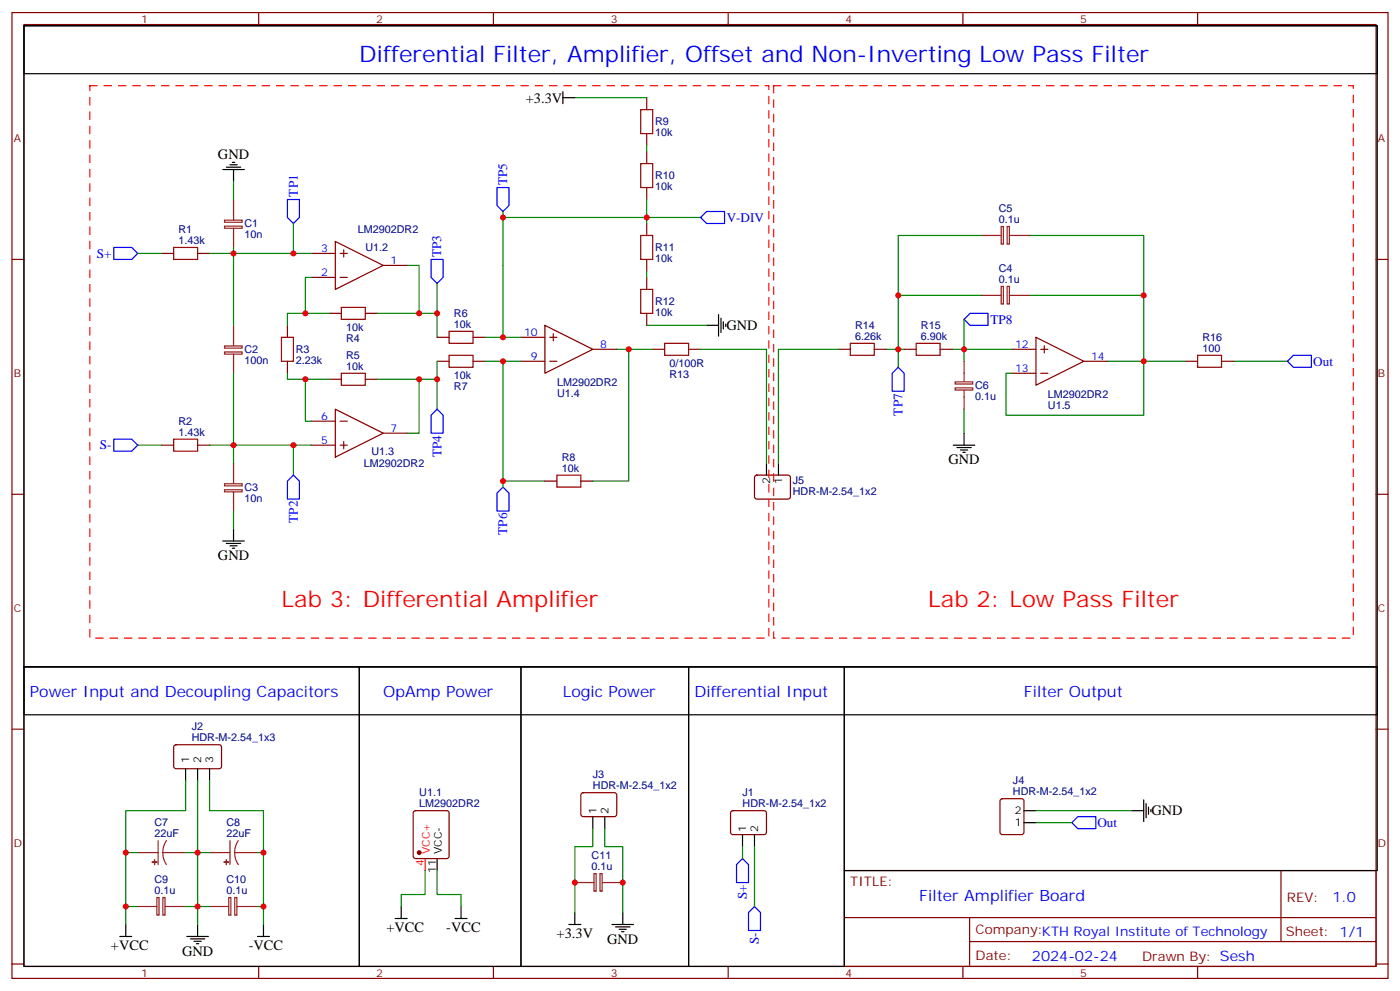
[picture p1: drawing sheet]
<svg xmlns="http://www.w3.org/2000/svg" width="412mm" height="292mm" viewBox="0 0 412 292" stroke-linecap="round" stroke-linejoin="round" font-family="sans-serif">
<g fill="none" stroke="#870000" stroke-width=".35">
<path d="M3.5 3.7h405.4v284.3h-405.4zM7.1 7.2h398.2v277.3h-398.2zM76.2 3.7v3.5M145.3 3.7v3.5M214.5 3.7v3.5M283.6 3.7v3.5M352.8 3.7v3.5M190.5 28.8v3.5M190.5 39.3v3.6M190.5 44.6v3.6M190.5 55.2v3.5M3.5 76.4h3.6"/>
<path d="M47.6 74.6h3.6M58.2 74.6h3.5M91.7 74.6h7.1M98.8 71.1l14.1 7-14.1 7.1zM100.2 74.6h2.1M101.2 73.6v2.1M112.9 78.1h7M190.5 65.8v3.5M190.5 76.4v3.5M405.3 76.4h3.6M84.7 95.8v3.5M91.7 81.7h7.1"/>
<path d="M97 92.3h3.5M100.2 81.7h2.1M107.6 92.3h3.5M128.8 99.3h3.5M139.3 99.3h3.6M153.5 99.3h7M160.5 95.8l14.1 7-14.1 7.1zM161.9 99.3h2.1M163 98.2v2.2M190.5 81.7v3.5M190.5 92.3v3.5M305.2 99.3l14.1 7.1-14.1 7z"/>
<path d="M84.7 106.4v3.5M97 111.7h3.5M107.6 111.7h3.5M128.8 106.4h3.5M139.3 106.4h3.6M153.5 106.4h7M161.9 106.4h2.1M174.6 102.8h7.1M192.3 102.8h3.5M202.8 102.8h3.6M246.9 102.8h3.6M257.5 102.8h3.6"/>
<path d="M266.3 102.8h3.6M276.9 102.8h3.6M298.1 102.8h7.1M298.1 109.9h7.1M306.6 102.8h2.1M306.6 109.9h2.1M307.6 101.8v2.1M319.3 106.4h7M349.2 106.4h3.6M359.8 106.4h3.6M47.6 131.1h3.6M58.2 131.1h3.5"/>
<path d="M91.7 131.1h7.1M91.7 124h7.1M98.8 120.5l14.1 7-14.1 7.1zM100.2 131.1h2.1M100.2 124h2.1M101.2 130v2.1M112.9 127.5h7M3.5 145.5h3.6M160.5 141.6h3.5M171.1 141.6h3.5M222.5 140.1l.5-.2h9.4l.4 .7v5.9l-.7 .4h-9.4l-.5-.7v-5.6zM405.3 145.5h3.6"/>
<path d="M3.5 214.7h3.6M51.4 219.5l.5-.2h12.9l.5 .7-.1 5.9-.6 .4-13-.1-.4-.6v-5.6zM405.3 214.7h3.6M121.9 238.9l.5-.2h9.2l.5 .2 .2 .5v12.7l-.2 .5-.5 .2h-9.2l-.5-.3-.2-.4v-12.7zM171.3 233.6l.5-.2h9.4l.5 .7-.1 5.9-.6 .4h-9.5l-.4-.7v-5.6zM215.4 238.9l.5-.2h9.4l.5 .7-.1 5.9-.6 .4-9.5-.1-.4-.6v-5.6zM294.8 235.3l.5-.2h5.6l.7 .5v9.4l-.4 .7h-5.9l-.7-.5v-9.4zM248.7 256.3h156.6v28.2h-156.6zM377.3 256.3v20.9M248.7 270.1h156.5M285.6 277.2h119.6M285.6 270.1v14.2"/>
<path d="M3.5 283.8h3.6M76.2 284.5v3.5M145.3 284.5v3.5M214.5 284.5v3.5M283.6 284.5v3.5M352.8 284.5v3.5M405.3 283.8h3.6"/>
</g>
<g fill="none" stroke="#000" stroke-width=".35">
<path d="M7.1 7.6h398.6v188.7h-398.6zM7.1 7.6h398.6v14.1h-398.6zM165.8 28.8h3.5M165.8 27v3.5M65.6 49.9h6.4M66.7 49.2h4.2M67.7 48.5h2.1M68.4 47.8h.7M68.8 49.9v3.5M208.1 95.8h3.6M211.7 92.6v6.4M212.4 93.7v4.2"/>
<path d="M213.1 94.7v2.1M213.8 95.4v.7M225.8 136.3v3.6M229.3 136.3v3.6M280.8 131.1h6.4M281.9 131.8h4.2M282.9 132.5h2.1M283.6 133.2h.7M284 127.5v3.6M65.6 159.3h6.4M66.7 160h4.2M68.8 155.8v3.5"/>
<path d="M67.7 160.7h2.1M68.4 161.4h.7M7.1 196.3h98.7v88.2h-98.7zM7.1 196.3h398.6v14.1h-398.6zM105.8 196.3h47.7v88.2h-47.7zM153.5 196.3h49.3v88.2h-49.3zM202.8 196.3h45.9v88.2h-45.9zM248.7 196.3h157v60h-157zM54.7 226.3v3.5M58.2 226.3v3.5M61.7 226.3v3.5M301.6 238.7h3.6"/>
<path d="M333.4 238.7h3.5M336.9 235.5v6.3M337.6 236.5v4.3M338.3 237.6v2.1M339 238.3v.7M128.8 252.8v3.5M174.6 240.4v3.5M178.2 240.4v3.5M218.7 245.7v3.5M222.2 245.7v3.5M301.6 242.2h3.6M35.3 275.7h3.5"/>
<path d="M37 272.2v3.5M55 275.7h6.4M56.1 276.4h4.2M57.1 277.1h2.2M57.9 277.8h.7M58.2 272.2v3.5M75.8 275.7h3.6M77.6 272.2v3.5M116.4 270.4h3.5M118.2 266.9v3.5M134.1 270.4h3.5M135.8 266.9v3.5"/>
<path d="M167.6 272.2h3.5M169.3 268.6v3.6M180.3 272.2h6.3M181.3 272.9h4.3M182.4 273.6h2.1M183.1 274.3h.7M183.4 268.6v3.6"/>
</g>
<g fill="none" stroke="#00f" stroke-width=".35">
<path d="M84.7 58.7h3.5v5.3l-1.8 1.8-1.7-1.8zM146.4 55.2h3.5v5.3l-1.7 1.8-1.8-1.8zM33.5 72.8h5.3l1.8 1.8-1.8 1.8h-5.3zM127 76.4h3.5v5.3l-1.7 1.7-1.8-1.7zM206.4 64l1.7-1.7h5.3v3.5h-5.3zM284 94l1.8-1.7h5.2v3.5h-5.2zM262.8 109.9l1.8-1.8 1.7 1.8v5.3h-3.5zM381 104.6h5.3v3.5h-5.3l-1.8-1.7zM33.5 129.3h5.3l1.8 1.8-1.8 1.7h-5.3zM86.4 139.9l1.8 1.7v5.3h-3.5v-5.3zM128.8 120.5l1.7 1.7v5.3h-3.5v-5.3zM148.2 143.4l1.7 1.8v5.3h-3.5v-5.3z"/>
<path d="M218.7 252.8l1.8 1.7v5.3h-3.5v-5.3zM315.7 242.2l1.8-1.8h5.3v3.5h-5.3zM222.2 266.9l1.8 1.7v5.3h-3.5v-5.3z"/>
</g>
<g fill="none" stroke="#008700" stroke-width=".35">
<path d="M169.3 28.8h21.2M68.8 53.4v5.3M190.5 58.7v5.3h15.9M190.5 42.9v1.7M40.6 74.6h7M68.8 72.8v1.8h-7.1M86.4 65.8v8.8M91.7 74.6h-22.9v21.2M119.9 78.1h3.6v14.2h-12.4M148.2 62.3v1.7M190.5 65.8v-1.8h-42.3v35.3M190.5 79.9v1.8"/>
<path d="M289.3 69.3h-24.7v17.7M303.4 69.3h33.5v17.7M90 92.3h-5.3v3.5M91.7 81.7h-1.7v10.6h7M123.5 92.3h5.3v7M128.8 83.4v8.9M142.9 99.3h10.6M190.5 95.8h17.6M284 94v12.4M289.3 87h-24.7v15.8h1.7M303.4 87h33.5v19.4h12.3M68.8 109.9v26.4"/>
<path d="M84.7 109.9v1.8h5.3M97 111.7h-7v12.3h1.7M111.1 111.7h12.4v15.8h-3.6M128.8 106.4v5.3h-5.3M128.8 111.7v8.8M142.9 106.4h5.3v35.2h12.3M148.2 106.4h5.3M181.7 102.8h10.6M185.2 102.8v38.8h-10.6M206.4 102.8h19.4v33.5M246.9 102.8h-17.6v33.5M261.1 102.8h3.5v5.3"/>
<path d="M280.5 102.8h17.6M326.3 106.4h10.6v15.8h-40.6v-12.3h1.8M363.4 106.4h15.8M40.6 131.1h7M61.7 131.1h30M86.4 131.1v8.8M284 120.5v7M68.8 150.5v5.3M148.2 141.6v1.8M54.7 229.8v8.9h-17.7v33.5M58.2 229.8v42.4M61.7 229.8v8.9h15.9v33.5"/>
<path d="M305.2 238.7h28.2M37 251h3.6M54.7 251h7M75.8 251h1.8M125.2 256.3v7h-7v3.6M128.8 256.3v7h7v3.6M174.6 243.9v5.3h-5.3v19.4M178.2 243.9v5.3h5.2v19.4M218.7 249.2v3.6M222.2 249.2v17.7M305.2 242.2h10.5M37 266.9h3.6"/>
<path d="M54.7 266.9h7M75.8 266.9h1.8"/>
</g>
<g fill="none" stroke="#8c2424" stroke-width=".35">
<path d="M68.8 58.7v6M66.1 64.8h5.2v.6h-5.2zM66.1 66.6h5.2v.6h-5.2zM68.8 67.2v5.6M289.3 69.3h5.6M294.9 66.7h.7v5.2h-.7zM296.7 66.7h.6v5.2h-.6zM297.4 69.3h6M68.8 95.8v6M289.3 87h5.6M294.9 84.3h.7v5.2h-.7zM296.7 84.3h.6v5.2h-.6z"/>
<path d="M297.4 87h6M66.1 101.8h5.2v.7h-5.2zM66.1 103.6h5.2v.6h-5.2zM68.8 104.2v5.7M281.3 112.4h5.2v.7h-5.2zM281.3 114.2h5.2v.6h-5.2zM284 106.4v6M284 114.8v5.7M68.8 136.3v6M66.1 142.4h5.2v.7h-5.2zM66.1 144.2h5.2v.6h-5.2zM68.8 144.8v5.7"/>
<path d="M40.6 251h6M46.6 247.5v7M48 251l.2 1.9 .8 1.6M48 251h6.7M49 247.5l-.8 1.7-.2 1.8M61.7 251h6M67.7 247.5v7M69.1 251l.3 1.9 .8 1.6M69.1 251h6.7M70.2 247.5l-.8 1.7-.3 1.8M169.3 259.8h5.7M175 257.2h.6v5.2h-.6z"/>
<path d="M176.7 257.2h.7v5.2h-.7zM177.4 259.8h6M40.6 266.9h5.6M46.2 264.2h.6v5.2h-.6zM48 264.2h.6v5.2h-.6zM48.7 266.9h6M61.7 266.9h5.7M67.4 264.2h.6v5.2h-.6zM69.1 264.2h.7v5.2h-.7zM69.8 266.9h6"/>
</g>
<g fill="#8c2424" stroke="#8c2424" stroke-width=".35">
<path d="M45.5 253.1v1.4z"/>
<path d="M44.8 253.8h1.4z"/>
<path d="M66.7 253.1v1.4z"/>
<path d="M66 253.8h1.4z"/>
</g>
<path d="M125.2 252.8v3.5" fill="none" stroke="#f00" stroke-width=".35"/>
<circle cx="123.5" cy="251" r=".53" fill="#870000" stroke="#870000" stroke-width=".35"/>
<g fill="none" stroke="#a10000" stroke-width=".35">
<path d="M188.7 32.3h3.6v7h-3.6zM188.7 48.2h3.6v7h-3.6zM51.2 72.8h7v3.6h-7zM188.7 69.3h3.6v7.1h-3.6zM82.9 99.3h3.5v7.1h-3.5zM100.5 90.5h7.1v3.5h-7.1zM132.3 97.5h7v3.6h-7zM188.7 85.2h3.6v7.1h-3.6zM100.5 109.9h7.1v3.5h-7.1zM132.3 104.6h7v3.5h-7zM195.8 101.1h7v3.5h-7zM250.5 101.1h7v3.5h-7z"/>
<path d="M269.9 101.1h7v3.5h-7zM352.8 104.6h7v3.5h-7zM51.2 129.3h7v3.5h-7zM164 139.9h7.1v3.5h-7.1z"/>
</g>
<path d="M26.5 25.2h200v162.7h-200zM227.9 25.2h170.7v162.7h-170.7z" fill="none" stroke="#f00" stroke-width=".35" stroke-dasharray="2.1 2.1"/>
<g fill="#c00">
<circle cx="58.2" cy="251" r=".88"/>
<circle cx="264.6" cy="102.8" r=".88"/>
<circle cx="284" cy="102.8" r=".88"/>
<circle cx="336.9" cy="106.4" r=".88"/>
<circle cx="68.8" cy="74.6" r=".88"/>
<circle cx="68.8" cy="131.1" r=".88"/>
<circle cx="90" cy="111.7" r=".88"/>
<circle cx="90" cy="92.3" r=".88"/>
<circle cx="148.2" cy="99.3" r=".88"/>
<circle cx="148.2" cy="106.4" r=".88"/>
<circle cx="190.5" cy="64" r=".88"/>
<circle cx="123.5" cy="92.3" r=".88"/>
<circle cx="123.5" cy="111.7" r=".88"/>
<circle cx="185.2" cy="102.8" r=".88"/>
<circle cx="86.4" cy="74.6" r=".88"/>
<circle cx="86.4" cy="131.1" r=".88"/>
<circle cx="128.8" cy="111.7" r=".88"/>
<circle cx="128.8" cy="92.3" r=".88"/>
<circle cx="148.2" cy="64" r=".88"/>
<circle cx="148.2" cy="141.6" r=".88"/>
<circle cx="37" cy="251" r=".88"/>
<circle cx="77.6" cy="266.9" r=".88"/>
<circle cx="58.2" cy="266.9" r=".88"/>
<circle cx="37" cy="266.9" r=".88"/>
<circle cx="77.6" cy="251" r=".88"/>
<circle cx="169.3" cy="259.8" r=".88"/>
<circle cx="183.4" cy="259.8" r=".88"/>
<circle cx="264.6" cy="87" r=".88"/>
<circle cx="336.9" cy="87" r=".88"/>
</g>
<text font-size="6.7" fill="#00f" x="105.8" y="18.2">Differential Filter, Amplifier, Offset and Non-Inverting Low Pass Filter</text>
<g font-size="6.7" fill="#f00">
<text x="82.9" y="178.7">Lab 3: Differential Amplifier</text>
<text x="273.4" y="178.7">Lab 2: Low Pass Filter</text>
</g>
<g font-size="4.6" fill="#00f">
<text x="8.8" y="205.1">Power Input and Decoupling Capacitors</text>
<text x="112.9" y="205.1">OpAmp Power</text>
<text x="165.8" y="205.1">Logic Power</text>
<text x="204.6" y="205.1">Differential Input</text>
<text x="301.6" y="205.1">Filter Output</text>
<text x="270.8" y="265.3">Filter Amplifier Board</text>
</g>
<g font-size="4.2">
<text x="154.9" y="30.2">+3.3V</text>
<text x="64.2" y="46.7">GND</text>
<text x="214" y="97.2">GND</text>
<text x="279.4" y="136.7">GND</text>
<text x="64.2" y="164.9">GND</text>
<text x="339.2" y="240">GND</text>
<text x="113.8" y="274.4">+VCC</text>
<text x="131.5" y="274.4">-VCC</text>
<text x="32.7" y="279.7">+VCC</text>
<text x="53.6" y="281.3">GND</text>
<text x="73.3" y="279.7">-VCC</text>
<text x="164" y="276.1">+3.3V</text>
<text x="178.9" y="277.8">GND</text>
</g>
<g font-size="4.2" fill="#00f">
<text x="392.5" y="265.6">1.0</text>
<text x="304" y="282.9">2024-02-24</text>
</g>
<g font-size="3.9" fill="#00f">
<text x="87.7" y="57.9" transform="rotate(-90 87.7 57.9)">TP1</text>
<text x="149.4" y="54.6" transform="rotate(-90 149.4 54.6)">TP5</text>
<text x="214.1" y="65.3">V-DIV</text>
<text x="28.5" y="75.9">S+</text>
<text x="130" y="75.7" transform="rotate(-90 130 75.7)">TP3</text>
<text x="291.7" y="95.3">TP8</text>
<text x="386.9" y="107.7">Out</text>
<text x="265.8" y="122.3" transform="rotate(-90 265.8 122.3)">TP7</text>
<text x="29.4" y="132.3">S-</text>
<text x="130" y="134.5" transform="rotate(-90 130 134.5)">TP4</text>
<text x="87.7" y="153.9" transform="rotate(-90 87.7 153.9)">TP2</text>
<text x="149.4" y="157.4" transform="rotate(-90 149.4 157.4)">TP6</text>
<text x="323.3" y="243.4">Out</text>
<text x="220" y="264.7" transform="rotate(-90 220 264.7)">S+</text>
<text x="223.5" y="278" transform="rotate(-90 223.5 278)">S-</text>
</g>
<g font-size="3.9" fill="#800">
<text x="250.5" y="260.9">TITLE:</text>
<text x="379.1" y="265.6">REV:</text>
<text x="287.4" y="275.1">Company:KTH Royal Institute of Technology</text>
<text x="378.7" y="275.7">Sheet: 1/1</text>
<text x="287.4" y="282.8">Date:</text>
<text x="336.4" y="282.8">Drawn By: Sesh</text>
</g>
<g font-size="3.2" fill="#800">
<text x="41.6" y="6.7">1</text>
<text x="110.8" y="6.7">2</text>
<text x="179.9" y="6.7">3</text>
<text x="249.1" y="6.7">4</text>
<text x="318.2" y="6.7">5</text>
<text x="4.1" y="41.8">A</text>
<text x="405.9" y="41.8">A</text>
<text x="4.1" y="110.9">B</text>
<text x="405.9" y="110.9">B</text>
<text x="4.1" y="180.1">C</text>
<text x="405.9" y="180.1">C</text>
<text x="4.1" y="249.2">D</text>
<text x="405.9" y="249.2">D</text>
<text x="41.6" y="287.5">1</text>
<text x="110.8" y="287.5">2</text>
<text x="179.9" y="287.5">3</text>
<text x="249.1" y="287.5">4</text>
<text x="318.2" y="287.5">5</text>
</g>
<g font-size="3.2" fill="#000080">
<text x="193" y="40.1">10k</text>
<text x="193" y="36.9">R9</text>
<text x="193" y="52.8">R10</text>
<text x="193" y="56">10k</text>
<text x="294.2" y="65.6">0.1u</text>
<text x="294.2" y="62.4">C5</text>
<text x="52.6" y="71.8">1.43k</text>
<text x="52.6" y="68.7">R1</text>
<text x="72" y="70.1">10n</text>
<text x="72" y="66.9">C1</text>
<text x="105.4" y="68.7">LM2902DR2</text>
<text x="107.6" y="74">U1.2</text>
<text x="193" y="77.1">10k</text>
<text x="193" y="74">R11</text>
<text x="294.2" y="83.3">0.1u</text>
<text x="294.2" y="80">C4</text>
<text x="193" y="89.9">R12</text>
<text x="133.7" y="93.3">R6</text>
<text x="193" y="93">10k</text>
<text x="102" y="97.5">10k</text>
<text x="102" y="100.7">R4</text>
<text x="133.7" y="96.5">10k</text>
<text x="251.9" y="100">6.26k</text>
<text x="251.9" y="96.9">R14</text>
<text x="271.3" y="100">6.90k</text>
<text x="271.3" y="96.8">R15</text>
<text x="354.2" y="100.3">R16</text>
<text x="72" y="107.2">100n</text>
<text x="72" y="103.9">C2</text>
<text x="87.1" y="107.1">2.23k</text>
<text x="87.1" y="104">R3</text>
<text x="102" y="105.7">R5</text>
<text x="354.2" y="103.5">100</text>
<text x="102" y="108.8">10k</text>
<text x="133.7" y="111.7">10k</text>
<text x="164.1" y="113.6">LM2902DR2</text>
<text x="197.2" y="108.1">0/100R</text>
<text x="197.2" y="111.3">R13</text>
<text x="133.7" y="114.9">R7</text>
<text x="164.1" y="116.8">U1.4</text>
<text x="287.2" y="117.7">0.1u</text>
<text x="287.2" y="114.6">C6</text>
<text x="308.7" y="117.1">LM2902DR2</text>
<text x="52.6" y="125.1">R2</text>
<text x="308.7" y="120.3">U1.5</text>
<text x="52.6" y="128.2">1.43k</text>
<text x="107.2" y="137.5">LM2902DR2</text>
<text x="109.4" y="133.9">U1.3</text>
<text x="165.5" y="135.6">R8</text>
<text x="165.5" y="138.8">10k</text>
<text x="233.5" y="142.4">J5</text>
<text x="72" y="147.7">10n</text>
<text x="72" y="144.5">C3</text>
<text x="233.5" y="145.6">HDR-M-2.54_1x2</text>
<text x="56.5" y="215">J2</text>
<text x="56.5" y="218.2">HDR-M-2.54_1x3</text>
<text x="174.6" y="232.3">HDR-M-2.54_1x2</text>
<text x="174.6" y="229.1">J3</text>
<text x="298.4" y="230.8">J4</text>
<text x="123.5" y="237.6">LM2902DR2</text>
<text x="123.5" y="234.4">U1.1</text>
<text x="218.7" y="237.6">HDR-M-2.54_1x2</text>
<text x="218.7" y="234.4">J1</text>
<text x="298.4" y="234.1">HDR-M-2.54_1x2</text>
<text x="45.5" y="243.3">C7</text>
<text x="66.7" y="243.3">C8</text>
<text x="45.5" y="246.4">22uF</text>
<text x="66.7" y="246.4">22uF</text>
<text x="174.3" y="256.1">0.1u</text>
<text x="174.3" y="252.9">C11</text>
<text x="45.5" y="263.2">0.1u</text>
<text x="45.5" y="260">C9</text>
<text x="66.7" y="263.2">0.1u</text>
<text x="66.7" y="260">C10</text>
</g>
<g font-size="3.2" fill="#00f">
<text x="94.6" y="74.3">3</text>
<text x="115" y="77.8">1</text>
<text x="94.6" y="81.3">2</text>
<text x="154.4" y="99">10</text>
<text x="156.4" y="106">9</text>
<text x="176.7" y="102.5">8</text>
<text x="299" y="102.5">12</text>
<text x="321.4" y="106">14</text>
<text x="299" y="109.5">13</text>
<text x="94.6" y="123.6">6</text>
<text x="94.6" y="130.7">5</text>
<text x="115" y="127.2">7</text>
</g>
<g font-size="3.2">
<text x="226.8" y="142.6" transform="rotate(-90 226.8 142.6)">2</text>
<text x="230.4" y="142.6" transform="rotate(-90 230.4 142.6)">1</text>
<text x="55.7" y="224.5" transform="rotate(-90 55.7 224.5)">1</text>
<text x="59.3" y="224.5" transform="rotate(-90 59.3 224.5)">2</text>
<text x="62.8" y="224.5" transform="rotate(-90 62.8 224.5)">3</text>
<text x="175.7" y="239.7" transform="rotate(-90 175.7 239.7)">1</text>
<text x="179.2" y="239.7" transform="rotate(-90 179.2 239.7)">2</text>
<text x="298.9" y="239.7">2</text>
<text x="219.8" y="245" transform="rotate(-90 219.8 245)">1</text>
<text x="223.3" y="245" transform="rotate(-90 223.3 245)">2</text>
<text x="298.9" y="243.2">1</text>
<text x="130.2" y="251.5" transform="rotate(-90 130.2 251.5)">VCC-</text>
<text x="128.4" y="257" transform="rotate(-90 128.4 257)">11</text>
</g>
<g font-size="3.2" fill="#f00">
<text x="126.6" y="251.5" transform="rotate(-90 126.6 251.5)">VCC+</text>
<text x="124.9" y="255" transform="rotate(-90 124.9 255)">4</text>
</g>
</svg>
